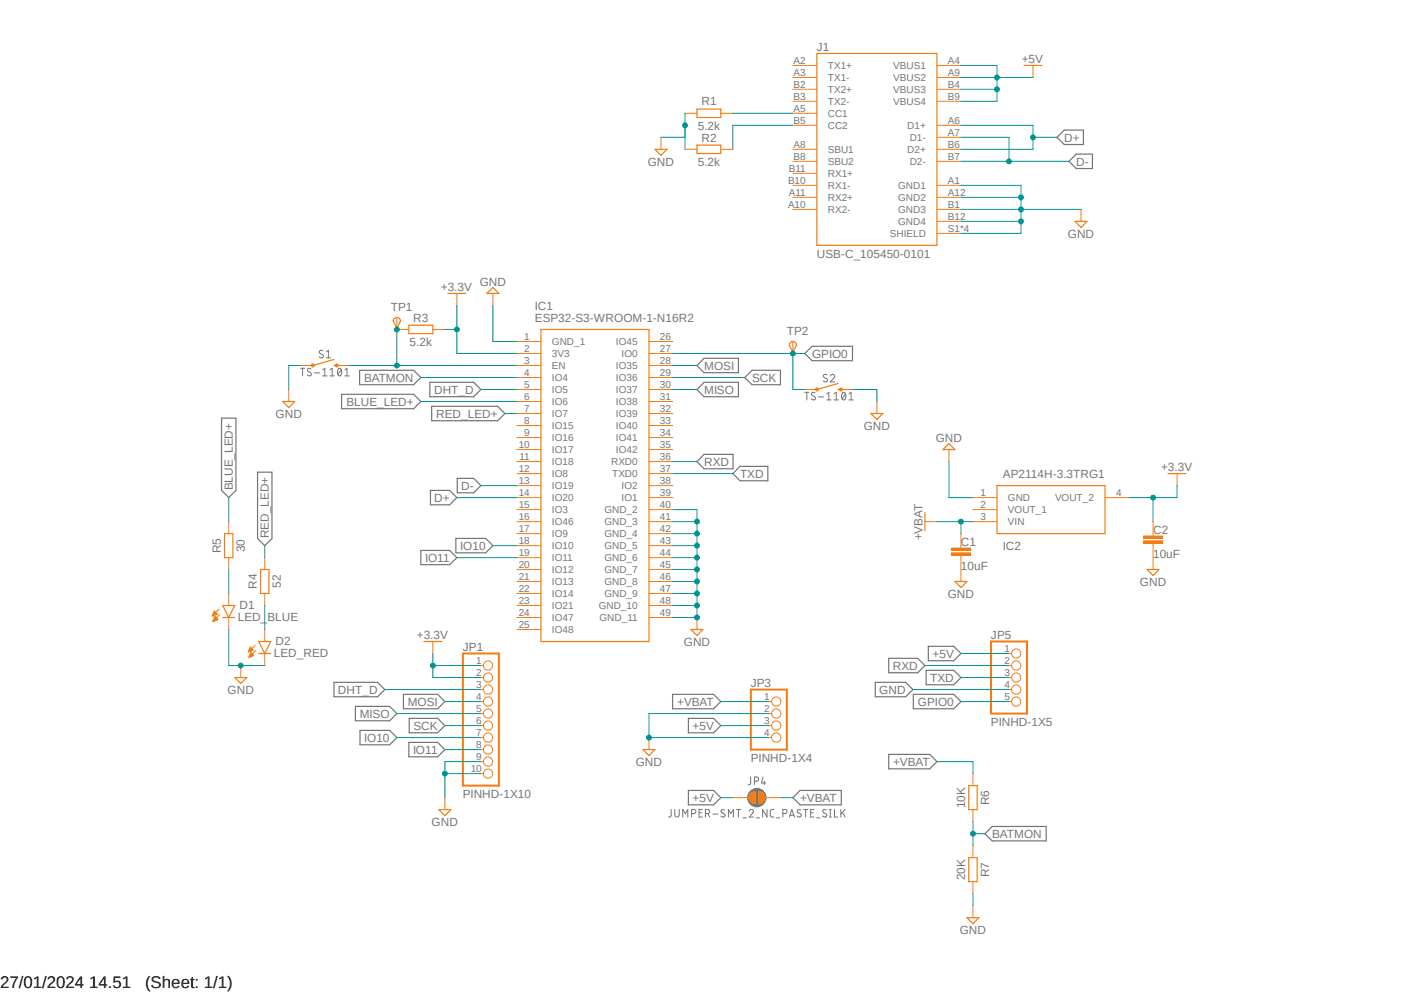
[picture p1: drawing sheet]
<svg xmlns="http://www.w3.org/2000/svg" width="297mm" height="210mm" viewBox="0 0 297 210" stroke-linecap="round" stroke-linejoin="round" font-family="sans-serif">
<path d="M44.2 6.6l208.7 191.6M252.9 6.6l-208.7 191.6" fill="none" stroke="#fff" stroke-width=".21"/>
<g fill="none" stroke="#757575" stroke-width=".21">
<path d="M63.6 77.9h.9M64 77.9v1.6M65.8 78l-.2-.1a.38 .38 0 0 0-.5 .1 .38 .38 0 0 0 .1 .6l.5 .2a.37 .37 0 0 1 .2 .4 .37 .37 0 0 1-.4 .3l-.5-.2M66.5 78.9h1.1M68.3 78.2l.4-.3v1.6M68.3 79.5h.9M68.3 74.2l-.6-.1a.38 .38 0 0 0 0 .7l.5 .2a.37 .37 0 0 1 .2 .4 .37 .37 0 0 1-.4 .3l-.5-.2M69 74.4l.5-.3v1.6M69 75.7h.9M69.8 79.5h.9M69.8 78.2l.5-.3v1.6M71.6 77.9h.2a.93 .93 0 0 1 0 1.6 1.02 1.02 0 0 1-.2-1.6z"/>
<path d="M72.2 78.2l-.7 1M72.9 79.5h1M72.9 78.2l.5-.3v1.6M175 79.3l-.6-.1a.38 .38 0 0 0 0 .6l.5 .3a.37 .37 0 0 1 .1 .4 .37 .37 0 0 1-.3 .3l-.5-.2M175.6 79.5a.46 .46 0 0 1 .7-.3 .46 .46 0 0 1 .1 .7l-.8 .9h1M170.2 83h.9M170.7 83v1.6M172.4 83.1l-.1-.1a.4 .4 0 0 0-.6 .1 .4 .4 0 0 0 .1 .6l.5 .2a.37 .37 0 0 1 .2 .4 .37 .37 0 0 1-.3 .3l-.6-.2M173.1 83.9h1.1M174.9 83.3l.4-.3v1.6M174.9 84.6h.9M176.4 84.6h1"/>
<path d="M176.4 83.3l.5-.3v1.6M178.3 83h.2a.93 .93 0 0 1 0 1.6 1.02 1.02 0 0 1-.2-1.6zM178.9 83.3l-.8 .9M179.6 84.6h.9M179.6 83.3l.4-.3v1.6M142 171.2v1.3a.4 .4 0 0 1-.6 .3M142.7 171.2v1.1a.47 .47 0 0 0 .5 .5 .47 .47 0 0 0 .5-.5v-1.1M144.4 172.8v-1.6l.6 .9 .5-.9v1.6M146.3 172.1h.5a.45 .45 0 0 0 .4-.4 .45 .45 0 0 0-.2-.5h-.7v1.6M147.9 171.9h.5M148.6 171.2h-.7v1.6h.7M149.2 172.1l.7-.1a.46 .46 0 0 0 .2-.5 .46 .46 0 0 0-.4-.3h-.5v1.6"/>
<path d="M149.8 172.1l.3 .7M150.8 172.2h1.1M153.3 171.3l-.2-.1a.39 .39 0 0 0-.4 .1 .39 .39 0 0 0-.1 .4l.7 .6v.3a.55 .55 0 0 1-.8 0M154.1 172.8v-1.6l.5 .9 .6-.9v1.6M155.8 171.2h.9M156.2 171.2v1.6M157.2 173h.7M158.5 171.5a.44 .44 0 0 1 .6-.3 .44 .44 0 0 1 .2 .7l-.8 .9h.9M158.8 164.3l-.1 1.5-.4 .1M159.6 165.2h.4a.45 .45 0 0 0 .5-.4 .45 .45 0 0 0-.5-.5h-.4v1.6M160 173h.7M161.4 164.3l-.3 1.3h.9"/>
<path d="M161.7 165.2v.7M162.3 171.2v1.6l-1-1.6v1.6M163.7 171.2h-.5l-.3 .3 .1 1.1 .7 .2M164.2 173h.7M165.6 172.1h.4a.46 .46 0 0 0 .5-.3 .46 .46 0 0 0-.2-.6h-.7v1.6M167 172.8l.5-1.6 .6 1.6M167.1 172.4h.8M169.4 171.3l-.6-.1a.38 .38 0 0 0 0 .7l.5 .2a.37 .37 0 0 1 .2 .4 .37 .37 0 0 1-.4 .3l-.5-.2M170 171.2h.9M170.4 171.2v1.6M171.5 171.9h.5M172.2 171.2h-.7v1.6h.7"/>
<path d="M172.8 173h.7M174.8 171.3l-.2-.1a.37 .37 0 0 0-.5 .2 .37 .37 0 0 0 .1 .5l.7 .4v.3a.6 .6 0 0 1-.9 0M175.5 172.8h.4M175.5 171.2h.4M175.6 171.2v1.6M176.5 171.2v1.6h.7M177.9 171.2v1.6M178.2 171.8l.6 1M178.8 171.2l-.9 1"/>
</g>
<circle cx="160.1" cy="168.7" r="1.94" fill="#757575"/>
<circle cx="160.1" cy="168.7" r="1.94" fill="none" stroke="#757575" stroke-width=".21"/>
<g fill="none" stroke="#757575" stroke-width=".25">
<path d="M223.6 29l1.5-1.5h4.1v3.1h-4.1zM226.1 34.1l1.6-1.5h3.4v3h-3.4zM76.1 78.3h11.4l1.5 1.5-1.5 1.6h-11.4zM148.9 75.8h7.3v3h-7.3l-1.5-1.5zM157.6 79.8l1.5-1.5h6v3.1h-6zM170.3 74.8l1.5-1.6h8.5v3.1h-8.5zM46.9 88.4h3v15.3l-1.5 1.5-1.5-1.5zM54.5 99.9h3v14l-1.5 1.5-1.5-1.5zM72.3 83.4h15.2l1.5 1.5-1.5 1.5h-15.2zM90.9 80.9h9.3l1.5 1.5-1.5 1.5h-9.3zM91.3 85.9h14l1.5 1.6-1.5 1.5h-14zM148.9 96.1h6.2v3h-6.2l-1.5-1.5z"/>
<path d="M148.9 80.9h7.3v3h-7.3l-1.5-1.5zM89 116.4h6.1l1.5 1.5-1.5 1.5h-6.1zM91.1 103.7h4l1.5 1.5-1.5 1.6h-4zM96.4 113.9h6.3l1.6 1.5-1.6 1.5h-6.3zM96.7 101.2h3.5l1.5 1.5-1.5 1.5h-3.5zM155 100.2l1.5-1.6h5.9v3.1h-5.9zM188 139.2h6.1l1.6 1.6-1.6 1.5h-6.1zM196.4 136.7h5.4l1.5 1.5-1.5 1.5h-5.4zM70.7 144.3h9.2l1.5 1.5-1.5 1.6h-9.2zM75.2 149.4h7.2l1.5 1.5-1.5 1.5h-7.2zM76.2 154.5h6.2l1.5 1.5-1.5 1.5h-6.2zM85.3 146.9h7.3l1.5 1.5-1.5 1.5h-7.3z"/>
<path d="M86.5 157h6.1l1.5 1.5-1.5 1.6h-6.1zM86.6 151.9h6l1.5 1.6-1.5 1.5h-6zM142.3 146.9h8.7l1.5 1.5-1.5 1.5h-8.7zM145.6 151.9h5.4l1.5 1.6-1.5 1.5h-5.4zM185.2 144.3h6.4l1.5 1.5-1.5 1.6h-6.4zM188 159.6h8.7l1.5 1.5-1.5 1.5h-8.7zM193.2 146.9h8.6l1.5 1.5-1.5 1.5h-8.6zM195.9 141.8h5.9l1.5 1.5-1.5 1.5h-5.9zM145.6 167.2h5.4l1.5 1.5-1.5 1.5h-5.4zM167.7 168.7l1.5-1.5h8.8v3h-8.8zM208.4 176.3l1.5-1.5h11.4v3h-11.4z"/>
</g>
<g fill="none" stroke="#f57c10" stroke-width=".25">
<path d="M216.6 13.8h3.8M138.6 31.6h2.5l-1.3 1.3zM147.4 23.1h5.1v1.7h-5.1zM147.4 30.7h5.1v1.8h-5.1zM227.4 46.8h2.6l-1.3 1.3zM70.6 77.3h.6M70.6 76l-4.4 1.3M94.7 62.1h3.9M104.3 60.8l1.2 1.3h-2.5zM114.4 69.7h22.9v66h-22.9zM199.5 95.1l1.2-1.3 1.3 1.3zM195.7 108.4v3.8"/>
<path d="M210.9 102.7h22.9v10.2h-22.9zM247.1 100.2h3.8M146.2 133.1h2.5l-1.3 1.3z"/>
</g>
<g fill="none" stroke="#f57c10" stroke-width=".21">
<path d="M218.5 13.8v2.6M139.8 29v2.6M144.9 24h2.5M144.9 31.6h2.5M152.5 24h2.5M152.5 31.6h2.5M228.7 44.3v2.5M96.6 62.1v2.5M104.3 62.1v2.5M109.3 72.2h5.1M109.3 74.8h5.1M109.3 77.3h5.1"/>
<path d="M109.3 79.8h5.1M137.3 72.2h5.1M137.3 74.8h5.1M137.3 77.3h5.1M137.3 79.8h5.1M109.3 82.4h5.1M109.3 84.9h5.1M109.3 87.5h5.1M109.3 90h5.1M109.3 92.5h5.1M109.3 95.1h5.1M109.3 97.6h5.1"/>
<path d="M137.3 82.4h5.1M137.3 84.9h5.1M137.3 87.5h5.1M137.3 90h5.1M137.3 92.5h5.1M137.3 95.1h5.1M137.3 97.6h5.1M200.7 95.1v2.5M109.3 100.2h5.1M109.3 102.7h5.1M109.3 105.2h5.1M109.3 107.8h5.1"/>
<path d="M109.3 110.3h5.1M109.3 112.9h5.1M109.3 115.4h5.1M109.3 117.9h5.1M137.3 100.2h5.1M137.3 102.7h5.1M137.3 105.2h5.1M137.3 107.8h5.1M137.3 110.3h5.1M137.3 112.9h5.1M137.3 115.4h5.1M137.3 117.9h5.1"/>
<path d="M195.7 110.3h2.5M205.8 105.2h5.1M205.8 107.8h5.1M205.8 110.3h5.1M233.8 105.2h5M249 100.2v2.5M109.3 120.4h5.1M109.3 123h5.1M109.3 125.5h5.1M109.3 128.1h5.1M109.3 130.6h5.1M109.3 133.1h5.1"/>
<path d="M137.3 120.4h5.1M137.3 123h5.1M137.3 125.5h5.1M137.3 128.1h5.1M137.3 130.6h5.1M147.4 130.6v2.5"/>
</g>
<path d="M66 77h.4v.5l-.2 .1-.2-.1-.2-.2z" fill-rule="evenodd" fill="#f57c10"/>
<path d="M66 77h.4v.5l-.2 .1-.2-.1-.2-.2z" fill="none" stroke="#f57c10" stroke-width=".21"/>
<path d="M71 77h.5v.5l-.3 .1-.2-.1-.1-.2z" fill-rule="evenodd" fill="#f57c10"/>
<path d="M63.6 77.3h2.6M71 77h.5v.5l-.3 .1-.2-.1-.1-.2zM71.2 77.3h2.6M83.9 69.7h2.6M91.6 69.7h2.5M61.1 82.4v2.5" fill="none" stroke="#f57c10" stroke-width=".21"/>
<path d="M86.5 68.8h5.1v1.8h-5.1zM59.8 84.9h2.6l-1.3 1.3z" fill="none" stroke="#f57c10" stroke-width=".25"/>
<path d="M201.3 116.9h4v.5h-4z" fill-rule="evenodd" fill="#f57c10"/>
<path d="M201.3 116.9h4v.5h-4z" fill="none" stroke="#f57c10" stroke-width=".21"/>
<path d="M201.3 115.9h4v.5h-4z" fill-rule="evenodd" fill="#f57c10"/>
<path d="M201.3 115.9h4v.5h-4zM203.3 112.9v3M203.3 117.4v3" fill="none" stroke="#f57c10" stroke-width=".21"/>
<path d="M241.9 114.4h4.1v.5h-4.1z" fill-rule="evenodd" fill="#f57c10"/>
<path d="M241.9 114.4h4.1v.5h-4.1z" fill="none" stroke="#f57c10" stroke-width=".21"/>
<path d="M241.9 113.4h4.1v.5h-4.1z" fill-rule="evenodd" fill="#f57c10"/>
<g fill="none" stroke="#f57c10" stroke-width=".21">
<path d="M167.7 13.8h5.1M167.7 16.4h5.1M167.7 18.9h5.1M198.2 13.8h5.1M198.2 16.4h5.1M198.2 18.9h5.1M167.7 39.2h5.1M167.7 24h5.1M167.7 26.5h5.1M167.7 31.6h5.1M167.7 21.4h5.1M167.7 34.1h5.1"/>
<path d="M167.7 36.7h5.1M198.2 39.2h5.1M198.2 26.5h5.1M198.2 29h5.1M198.2 31.6h5.1M198.2 21.4h5.1M198.2 34.1h5.1M167.7 44.3h5.1M167.7 41.7h5.1M198.2 44.3h5.1M198.2 41.7h5.1M198.2 46.8h5.1"/>
<path d="M198.2 49.4h5.1M241.9 113.4h4.1v.5h-4.1zM243.9 110.3v3.1M243.9 114.9v5.5M46.4 128.8l-1.4 1.4M46.5 130l-1.4 1.4M48.4 125.5v2.6M48.4 130.6v2.5M91.6 135.7v2.5M203.3 120.4v2.6M213.4 138.2h.6M137.3 156v2.5"/>
<path d="M162.6 148.4h.6M162.6 150.9h.6M162.6 153.5h.6M162.6 156h.6M213.4 148.4h.6M213.4 140.8h.6M213.4 143.3h.6M213.4 145.8h.6M94.1 168.7v2.5"/>
<circle cx="215" cy="138.2" r=".98"/>
<circle cx="164.2" cy="156" r=".98"/>
<circle cx="164.2" cy="153.5" r=".98"/>
<circle cx="164.2" cy="150.9" r=".98"/>
<circle cx="164.2" cy="148.4" r=".98"/>
<circle cx="215" cy="148.4" r=".98"/>
<circle cx="215" cy="140.8" r=".98"/>
<circle cx="215" cy="145.8" r=".98"/>
<circle cx="215" cy="143.3" r=".98"/>
</g>
<path d="M172.8 11.3h25.4v40.6h-25.4zM47.1 128.1h2.6l-1.3 2.5zM47.1 130.6h2.6M89.7 135.7h3.8M202 123h2.6l-1.3 1.2zM242.7 120.4h2.5l-1.3 1.3zM136 158.5h2.6l-1.3 1.3zM92.8 171.2h2.6l-1.3 1.3z" fill="none" stroke="#f57c10" stroke-width=".25"/>
<path d="M209.6 135.7h7.7v15.2h-7.7zM158.8 145.8h7.7v12.7h-7.7z" fill="none" stroke="#f57c10" stroke-width=".42"/>
<path d="M45.3 129.2l.7 .7-1 .4h-.1z" fill-rule="evenodd" fill="#f57c10"/>
<path d="M45.3 129.2l.7 .7-1 .4h-.1z" fill="none" stroke="#f57c10" stroke-width=".21"/>
<path d="M45.5 130.3l.6 .7-1 .5-.1-.1z" fill-rule="evenodd" fill="#f57c10"/>
<path d="M45.5 130.3l.6 .7-1 .5-.1-.1zM54 136.4l-1.4 1.4M54.1 137.6l-1.4 1.4M56 133.1v2.6M56 138.2v2.6" fill="none" stroke="#f57c10" stroke-width=".21"/>
<path d="M54.7 135.7h2.6l-1.3 2.5zM54.7 138.2h2.6" fill="none" stroke="#f57c10" stroke-width=".25"/>
<path d="M53 136.8l.6 .7-1 .4z" fill-rule="evenodd" fill="#f57c10"/>
<path d="M53 136.8l.6 .7-1 .4z" fill="none" stroke="#f57c10" stroke-width=".21"/>
<path d="M53.1 138l.6 .6-1 .5z" fill-rule="evenodd" fill="#f57c10"/>
<path d="M48.4 110.3v2.6M48.4 117.9v2.5M56 117.9v2.5M53.1 138l.6 .6-1 .5zM56 125.5v2.6M50.9 140.8v2.5" fill="none" stroke="#f57c10" stroke-width=".21"/>
<path d="M177.2 82.4h.7M177.2 81.1l-4.4 1.3M47.5 112.9h1.8v5h-1.8zM55.1 120.4h1.8v5.1h-1.8zM49.7 143.3h2.5l-1.3 1.3z" fill="none" stroke="#f57c10" stroke-width=".25"/>
<path d="M172.6 82.1h.5v.5l-.3 .1-.2-.1-.1-.2z" fill-rule="evenodd" fill="#f57c10"/>
<path d="M172.6 82.1h.5v.5l-.3 .1-.2-.1-.1-.2z" fill="none" stroke="#f57c10" stroke-width=".21"/>
<path d="M177.7 82.1h.4v.5l-.2 .1-.2-.1-.2-.2z" fill-rule="evenodd" fill="#f57c10"/>
<g fill="none" stroke="#f57c10" stroke-width=".21">
<path d="M83.9 67.1v2.6M167.7 72.2v2.6M170.3 82.4h2.5M177.7 82.1h.4v.5l-.2 .1-.2-.1-.2-.2zM177.9 82.4h2.5M185.5 84.9v2.6M101.7 140.8h.6M101.7 143.3h.6M101.7 145.8h.6M101.7 148.4h.6M101.7 150.9h.6M101.7 153.5h.6"/>
<path d="M101.7 156h.6M101.7 158.5h.6M101.7 161.1h.6M101.7 163.6h.6"/>
<circle cx="103.2" cy="150.9" r=".98"/>
<circle cx="103.2" cy="140.8" r=".98"/>
<circle cx="103.2" cy="143.3" r=".98"/>
<circle cx="103.2" cy="145.8" r=".98"/>
<circle cx="103.2" cy="158.5" r=".98"/>
<circle cx="103.2" cy="148.4" r=".98"/>
<circle cx="103.2" cy="156" r=".98"/>
<circle cx="103.2" cy="153.5" r=".98"/>
<circle cx="103.2" cy="163.6" r=".98"/>
<circle cx="103.2" cy="161.1" r=".98"/>
</g>
<path d="M83.4 67.4a.77 .77 0 0 1 .8-.2 .77 .77 0 0 1 .5 .7l-.8 1.5-.7-1.5zM167.2 72.4a.74 .74 0 0 1 .8-.1 .74 .74 0 0 1 .5 .7l-.8 1.5-.7-1.5zM184.2 87.5h2.6l-1.3 1.2z" fill="none" stroke="#f57c10" stroke-width=".25"/>
<path d="M97.9 138.2h7.6v28h-7.6z" fill="none" stroke="#f57c10" stroke-width=".42"/>
<path d="M160.5 167.4a1.27 1.27 0 0 1 1.3 1.3 1.27 1.27 0 0 1-1.3 1.3z" fill-rule="evenodd" fill="#f57c10"/>
<path d="M160.5 167.4a1.27 1.27 0 0 1 1.3 1.3 1.27 1.27 0 0 1-1.3 1.3z" fill="none" stroke="#f57c10" stroke-width=".21"/>
<path d="M158.8 167.8l.9-.4v2.6a1.25 1.25 0 0 1-1.2-.8 1.25 1.25 0 0 1 .3-1.4z" fill-rule="evenodd" fill="#f57c10"/>
<path d="M155 168.7h3.5M158.8 167.8l.9-.4v2.6a1.25 1.25 0 0 1-1.2-.8 1.25 1.25 0 0 1 .3-1.4zM161.8 168.7h3.4M205.8 163.6v2.6M205.8 171.2v2.6M205.8 178.9v2.5M205.8 186.5v2.5M205.8 191.6v2.5" fill="none" stroke="#f57c10" stroke-width=".21"/>
<path d="M204.9 166.2h1.8v5h-1.8zM204.6 194.1h2.5l-1.3 1.3zM204.9 181.4h1.8v5.1h-1.8z" fill="none" stroke="#f57c10" stroke-width=".25"/>
<path d="M203.3 26.5h15.2v5.1h-15.2" fill="none" stroke="#009292" stroke-width=".21"/>
<circle cx="218.5" cy="29" r=".51" fill="#009292"/>
<g fill="none" stroke="#009292" stroke-width=".21">
<path d="M203.3 29h10.1v5.1M203.3 34.1h22.8M218.5 29h5.1M96.6 105.2h12.7"/>
<circle cx="218.5" cy="29" r=".51"/>
</g>
<circle cx="213.4" cy="34.1" r=".51" fill="#009292"/>
<g fill="none" stroke="#009292" stroke-width=".21">
<path d="M203.3 39.2h12.7v7.6h-12.7M203.3 41.7h12.7M101.7 102.7h7.6"/>
<circle cx="213.4" cy="34.1" r=".51"/>
</g>
<circle cx="216" cy="41.7" r=".51" fill="#009292"/>
<g fill="none" stroke="#009292" stroke-width=".21">
<path d="M203.3 44.3h12.7"/>
<circle cx="216" cy="41.7" r=".51"/>
</g>
<circle cx="216" cy="44.3" r=".51" fill="#009292"/>
<g fill="none" stroke="#009292" stroke-width=".21">
<path d="M216 44.3h12.7M216 46.8v2.6h-12.7"/>
<circle cx="216" cy="44.3" r=".51"/>
</g>
<circle cx="216" cy="46.8" r=".51" fill="#009292"/>
<g fill="none" stroke="#009292" stroke-width=".21">
<path d="M144.9 24v7.6"/>
<circle cx="216" cy="46.8" r=".51"/>
</g>
<circle cx="144.9" cy="26.5" r=".51" fill="#009292"/>
<g fill="none" stroke="#009292" stroke-width=".21">
<path d="M144.9 26.5v2.5h-5.1M142.4 107.8h5v22.8h-5M142.4 117.9h5M142.4 115.4h5M142.4 112.9h5M142.4 110.3h5M142.4 128.1h5M142.4 125.5h5M142.4 123h5M142.4 120.4h5"/>
<circle cx="144.9" cy="26.5" r=".51"/>
</g>
<circle cx="147.4" cy="110.3" r=".51" fill="#009292"/>
<circle cx="147.4" cy="110.3" r=".51" fill="none" stroke="#009292" stroke-width=".21"/>
<circle cx="147.4" cy="112.9" r=".51" fill="#009292"/>
<circle cx="147.4" cy="112.9" r=".51" fill="none" stroke="#009292" stroke-width=".21"/>
<circle cx="147.4" cy="115.4" r=".51" fill="#009292"/>
<circle cx="147.4" cy="115.4" r=".51" fill="none" stroke="#009292" stroke-width=".21"/>
<circle cx="147.4" cy="117.9" r=".51" fill="#009292"/>
<circle cx="147.4" cy="117.9" r=".51" fill="none" stroke="#009292" stroke-width=".21"/>
<circle cx="147.4" cy="120.4" r=".51" fill="#009292"/>
<circle cx="147.4" cy="120.4" r=".51" fill="none" stroke="#009292" stroke-width=".21"/>
<circle cx="147.4" cy="123" r=".51" fill="#009292"/>
<circle cx="147.4" cy="123" r=".51" fill="none" stroke="#009292" stroke-width=".21"/>
<circle cx="147.4" cy="125.5" r=".51" fill="#009292"/>
<circle cx="147.4" cy="125.5" r=".51" fill="none" stroke="#009292" stroke-width=".21"/>
<circle cx="147.4" cy="128.1" r=".51" fill="#009292"/>
<circle cx="147.4" cy="128.1" r=".51" fill="none" stroke="#009292" stroke-width=".21"/>
<circle cx="147.4" cy="130.6" r=".51" fill="#009292"/>
<g fill="none" stroke="#009292" stroke-width=".21">
<path d="M63.6 77.3h-2.5v5.1M104.3 64.6v7.6h5M200.7 97.6v7.6h5.1M162.6 150.9h-25.3v5.1h25.3M193.1 145.8h20.3"/>
<circle cx="147.4" cy="130.6" r=".51"/>
</g>
<circle cx="137.3" cy="156" r=".51" fill="#009292"/>
<g fill="none" stroke="#009292" stroke-width=".21">
<path d="M94.1 163.6h7.6M101.7 161.1h-7.6v7.6"/>
<circle cx="137.3" cy="156" r=".51"/>
</g>
<circle cx="94.1" cy="163.6" r=".51" fill="#009292"/>
<g fill="none" stroke="#009292" stroke-width=".21">
<path d="M48.4 133.1v7.7h7.6"/>
<circle cx="94.1" cy="163.6" r=".51"/>
</g>
<circle cx="50.9" cy="140.8" r=".51" fill="#009292"/>
<g fill="none" stroke="#009292" stroke-width=".21">
<path d="M203.3 13.8h7.6v7.6h-7.6M203.3 18.9h7.6M180.4 82.4h5.1v2.5M205.8 189v2.6"/>
<circle cx="50.9" cy="140.8" r=".51"/>
</g>
<circle cx="210.9" cy="18.9" r=".51" fill="#009292"/>
<g fill="none" stroke="#009292" stroke-width=".21">
<path d="M203.3 16.4h7.6"/>
<circle cx="210.9" cy="18.9" r=".51"/>
</g>
<circle cx="210.9" cy="16.4" r=".51" fill="#009292"/>
<g fill="none" stroke="#009292" stroke-width=".21">
<path d="M210.9 16.4h7.6M155 24h12.7M167.7 26.5h-12.7v5.1M243.9 105.2v5.1M249 102.7v2.5h-10.2M203.3 138.2h10.1M152.5 153.5h10.1M152.5 168.7h2.5"/>
<circle cx="210.9" cy="16.4" r=".51"/>
</g>
<circle cx="243.9" cy="105.2" r=".51" fill="#009292"/>
<g fill="none" stroke="#009292" stroke-width=".21">
<path d="M94.1 69.7h2.5M96.6 64.6v10.2h12.7"/>
<circle cx="243.9" cy="105.2" r=".51"/>
</g>
<circle cx="96.6" cy="69.7" r=".51" fill="#009292"/>
<g fill="none" stroke="#009292" stroke-width=".21">
<path d="M91.6 138.2v5.1h10.1M91.6 140.8h10.1"/>
<circle cx="96.6" cy="69.7" r=".51"/>
</g>
<circle cx="91.6" cy="140.8" r=".51" fill="#009292"/>
<g fill="none" stroke="#009292" stroke-width=".21">
<path d="M142.4 74.8h27.9M167.7 74.8v7.6h2.6M142.4 97.6h5M142.4 100.2h12.6M195.7 140.8h17.7M203.3 143.3h10.1M203.3 148.4h10.1"/>
<circle cx="91.6" cy="140.8" r=".51"/>
</g>
<circle cx="167.7" cy="74.8" r=".51" fill="#009292"/>
<g fill="none" stroke="#009292" stroke-width=".21">
<path d="M73.8 77.3h35.5M83.9 69.7v7.6"/>
<circle cx="167.7" cy="74.8" r=".51"/>
</g>
<circle cx="83.9" cy="77.3" r=".51" fill="#009292"/>
<circle cx="83.9" cy="77.3" r=".51" fill="none" stroke="#009292" stroke-width=".21"/>
<circle cx="83.9" cy="69.7" r=".51" fill="#009292"/>
<g fill="none" stroke="#009292" stroke-width=".21">
<path d="M198.2 110.3h7.6M203.3 110.3v2.6M152.5 148.4h10.1"/>
<circle cx="83.9" cy="69.7" r=".51"/>
</g>
<circle cx="203.3" cy="110.3" r=".51" fill="#009292"/>
<g fill="none" stroke="#009292" stroke-width=".21">
<path d="M142.4 77.3h5M142.4 79.8h15.2M89 84.9h20.3M101.7 82.4h7.6M106.8 87.5h2.5M142.4 82.4h5M48.4 105.2v5.1M56 115.4v2.5M96.6 117.9h12.7M104.3 115.4h5M48.4 120.4v5.1M56 128.1v5"/>
<path d="M81.4 145.8h20.3M83.9 156h17.8M83.9 150.9h17.8M94.1 158.5h7.6M94.1 148.4h7.6M94.1 153.5h7.6M165.2 168.7h2.5M198.2 161.1h7.6v2.5M205.8 173.8v5.1"/>
<circle cx="203.3" cy="110.3" r=".51"/>
</g>
<circle cx="205.8" cy="176.3" r=".51" fill="#009292"/>
<g fill="none" stroke="#009292" stroke-width=".21">
<path d="M89 79.8h20.3M205.8 176.3h2.6"/>
<circle cx="205.8" cy="176.3" r=".51"/>
</g>
<g font-size="3.6">
<text x="0" y="208.9">27/01/2024 14.51</text>
<text x="30.7" y="208.9">(Sheet: 1/1)</text>
</g>
<g font-size="2.5" fill="#757575">
<text x="172.8" y="10.8">J1</text>
<text x="216.2" y="13.3">+5V</text>
<text x="148.4" y="22.3">R1</text>
<text x="147.6" y="27.4">5.2k</text>
<text x="148.4" y="29.9">R2</text>
<text x="225.1" y="29.9">D+</text>
<text x="137" y="35">GND</text>
<text x="147.6" y="35">5.2k</text>
<text x="227.7" y="35">D-</text>
<text x="225.9" y="50.3">GND</text>
<text x="172.8" y="54.5">USB-C_105450-0101</text>
<text x="82.7" y="65.9">TP1</text>
<text x="93.3" y="61.6">+3.3V</text>
<text x="101.5" y="60.4">GND</text>
<text x="113.2" y="65.5">IC1</text>
<text x="87.4" y="68">R3</text>
<text x="113.2" y="68">ESP32-S3-WROOM-1-N16R2</text>
<text x="166.5" y="71">TP2</text>
<text x="86.7" y="73.1">5.2k</text>
<text x="171.8" y="75.7">GPIO0</text>
<text x="77" y="80.7">BATMON</text>
<text x="91.8" y="83.3">DHT_D</text>
<text x="149" y="78.2">MOSI</text>
<text x="149" y="83.3">MISO</text>
<text x="159.1" y="80.7">SCK</text>
<text x="58.3" y="88.4">GND</text>
<text x="73.3" y="85.8">BLUE_LED+</text>
<text x="92.3" y="88.4">RED_LED+</text>
<text x="182.7" y="90.9">GND</text>
<text x="198" y="93.4">GND</text>
<text x="149" y="98.5">RXD</text>
<text x="156.5" y="101.1">TXD</text>
<text x="212.2" y="101.1">AP2114H-3.3TRG1</text>
<text x="245.6" y="99.7">+3.3V</text>
<text x="49.3" y="103.7" transform="rotate(-90 49.3 103.7)">BLUE_LED+</text>
<text x="91.9" y="106.1">D+</text>
<text x="97.5" y="103.6">D-</text>
<text x="56.9" y="113.9" transform="rotate(-90 56.9 113.9)">RED_LED+</text>
<text x="243.9" y="112.9">C2</text>
<text x="46.7" y="117" transform="rotate(-90 46.7 117)">R5</text>
<text x="51.8" y="116.8" transform="rotate(-90 51.8 116.8)">30</text>
<text x="89.9" y="118.8">IO11</text>
<text x="97.4" y="116.3">IO10</text>
<text x="195.2" y="114.3" transform="rotate(-90 195.2 114.3)">+VBAT</text>
<text x="203.3" y="115.4">C1</text>
<text x="212.2" y="116.3">IC2</text>
<text x="243.9" y="117.9">10uF</text>
<text x="54.4" y="124.6" transform="rotate(-90 54.4 124.6)">R4</text>
<text x="59.4" y="124.4" transform="rotate(-90 59.4 124.4)">52</text>
<text x="203.3" y="120.5">10uF</text>
<text x="241.1" y="123.9">GND</text>
<text x="50.3" y="131.4">LED_BLUE</text>
<text x="50.7" y="128.8">D1</text>
<text x="200.5" y="126.4">GND</text>
<text x="58.3" y="136.4">D2</text>
<text x="88.2" y="135.2">+3.3V</text>
<text x="97.9" y="137.6">JP1</text>
<text x="144.7" y="136.6">GND</text>
<text x="209.6" y="135">JP5</text>
<text x="57.9" y="139">LED_RED</text>
<text x="188.9" y="141.6">RXD</text>
<text x="197.3" y="139.1">+5V</text>
<text x="48.1" y="146.7">GND</text>
<text x="71.5" y="146.7">DHT_D</text>
<text x="86.3" y="149.3">MOSI</text>
<text x="143.3" y="149.3">+VBAT</text>
<text x="158.8" y="145.2">JP3</text>
<text x="186" y="146.7">GND</text>
<text x="194.2" y="149.3">GPIO0</text>
<text x="196.8" y="144.2">TXD</text>
<text x="76.1" y="151.8">MISO</text>
<text x="87.5" y="154.3">SCK</text>
<text x="146.5" y="154.3">+5V</text>
<text x="209.6" y="153.5">PINHD-1X5</text>
<text x="77" y="156.9">IO10</text>
<text x="87.4" y="159.4">IO11</text>
<text x="134.5" y="162">GND</text>
<text x="158.8" y="161.1">PINHD-1X4</text>
<text x="188.9" y="162">+VBAT</text>
<text x="97.9" y="168.7">PINHD-1X10</text>
<text x="146.5" y="169.6">+5V</text>
<text x="169.3" y="169.6">+VBAT</text>
<text x="204.2" y="170.9" transform="rotate(-90 204.2 170.9)">10K</text>
<text x="209.3" y="170.3" transform="rotate(-90 209.3 170.3)">R6</text>
<text x="91.3" y="174.7">GND</text>
<text x="209.9" y="177.2">BATMON</text>
<text x="209.3" y="185.5" transform="rotate(-90 209.3 185.5)">R7</text>
<text x="204.2" y="186.2" transform="rotate(-90 204.2 186.2)">20K</text>
<text x="203" y="197.5">GND</text>
</g>
<g font-size="2.1" fill="#757575">
<text x="167.9" y="13.5">A2</text>
<text x="167.9" y="16">A3</text>
<text x="175.1" y="14.6">TX1+</text>
<text x="175.1" y="17.1">TX1-</text>
<text x="189" y="14.6">VBUS1</text>
<text x="189" y="17.1">VBUS2</text>
<text x="200.5" y="13.5">A4</text>
<text x="200.5" y="16">A9</text>
<text x="167.9" y="23.6">A5</text>
<text x="167.9" y="18.5">B2</text>
<text x="167.9" y="21.1">B3</text>
<text x="175.1" y="19.7">TX2+</text>
<text x="175.1" y="22.2">TX2-</text>
<text x="189" y="19.7">VBUS3</text>
<text x="189" y="22.2">VBUS4</text>
<text x="200.5" y="18.5">B4</text>
<text x="200.5" y="21.1">B9</text>
<text x="167.9" y="26.2">B5</text>
<text x="175.1" y="24.7">CC1</text>
<text x="175.1" y="27.3">CC2</text>
<text x="191.9" y="27.3">D1+</text>
<text x="192.4" y="29.8">D1-</text>
<text x="200.5" y="26.2">A6</text>
<text x="200.5" y="28.7">A7</text>
<text x="167.9" y="31.2">A8</text>
<text x="167.9" y="33.8">B8</text>
<text x="175.1" y="32.3">SBU1</text>
<text x="175.1" y="34.9">SBU2</text>
<text x="191.9" y="32.3">D2+</text>
<text x="192.4" y="34.9">D2-</text>
<text x="200.5" y="31.2">B6</text>
<text x="200.5" y="33.8">B7</text>
<text x="166.7" y="38.9">B10</text>
<text x="166.9" y="41.4">A11</text>
<text x="166.9" y="36.3">B11</text>
<text x="175.1" y="37.4">RX1+</text>
<text x="175.1" y="40">RX1-</text>
<text x="190" y="40">GND1</text>
<text x="200.5" y="38.9">A1</text>
<text x="200.5" y="41.4">A12</text>
<text x="166.7" y="43.9">A10</text>
<text x="175.1" y="45">RX2-</text>
<text x="175.1" y="42.5">RX2+</text>
<text x="190" y="42.5">GND2</text>
<text x="190" y="45">GND3</text>
<text x="190" y="47.6">GND4</text>
<text x="200.5" y="43.9">B1</text>
<text x="200.5" y="46.5">B12</text>
<text x="188.3" y="50.1">SHIELD</text>
<text x="200.5" y="49">S1*4</text>
<text x="110.9" y="71.9">1</text>
<text x="139.6" y="71.9">26</text>
<text x="110.9" y="74.4">2</text>
<text x="110.9" y="77">3</text>
<text x="116.8" y="73">GND_1</text>
<text x="116.8" y="75.5">3V3</text>
<text x="130.3" y="73">IO45</text>
<text x="131.5" y="75.5">IO0</text>
<text x="139.6" y="74.4">27</text>
<text x="139.6" y="77">28</text>
<text x="110.9" y="79.5">4</text>
<text x="110.9" y="82">5</text>
<text x="116.8" y="78.1">EN</text>
<text x="116.8" y="80.6">IO4</text>
<text x="116.8" y="83.1">IO5</text>
<text x="130.3" y="78.1">IO35</text>
<text x="130.3" y="80.6">IO36</text>
<text x="130.3" y="83.1">IO37</text>
<text x="139.6" y="79.5">29</text>
<text x="139.6" y="82">30</text>
<text x="110.9" y="84.5">6</text>
<text x="110.9" y="87.1">7</text>
<text x="110.9" y="89.6">8</text>
<text x="116.8" y="85.7">IO6</text>
<text x="116.8" y="88.2">IO7</text>
<text x="130.3" y="85.7">IO38</text>
<text x="130.3" y="88.2">IO39</text>
<text x="139.6" y="84.5">31</text>
<text x="139.6" y="87.1">32</text>
<text x="139.6" y="89.6">33</text>
<text x="109.7" y="94.7">10</text>
<text x="110.9" y="92.2">9</text>
<text x="116.8" y="90.8">IO15</text>
<text x="116.8" y="93.3">IO16</text>
<text x="116.8" y="95.8">IO17</text>
<text x="130.3" y="90.8">IO40</text>
<text x="130.3" y="93.3">IO41</text>
<text x="130.3" y="95.8">IO42</text>
<text x="139.6" y="92.2">34</text>
<text x="139.6" y="94.7">35</text>
<text x="109.7" y="99.8">12</text>
<text x="109.9" y="97.2">11</text>
<text x="116.8" y="98.4">IO18</text>
<text x="116.8" y="100.9">IO8</text>
<text x="129.3" y="98.4">RXD0</text>
<text x="129.5" y="100.9">TXD0</text>
<text x="139.6" y="97.2">36</text>
<text x="139.6" y="99.8">37</text>
<text x="109.7" y="102.3">13</text>
<text x="109.7" y="104.9">14</text>
<text x="109.7" y="107.4">15</text>
<text x="116.8" y="103.5">IO19</text>
<text x="116.8" y="106">IO20</text>
<text x="131.5" y="103.5">IO2</text>
<text x="131.5" y="106">IO1</text>
<text x="139.6" y="102.3">38</text>
<text x="139.6" y="104.9">39</text>
<text x="139.6" y="107.4">40</text>
<text x="207.4" y="104.9">1</text>
<text x="207.4" y="107.4">2</text>
<text x="213.2" y="106">GND</text>
<text x="223.2" y="106">VOUT_2</text>
<text x="236.1" y="104.9">4</text>
<text x="109.7" y="109.9">16</text>
<text x="109.7" y="112.5">17</text>
<text x="116.8" y="108.5">IO3</text>
<text x="116.8" y="111.1">IO46</text>
<text x="116.8" y="113.6">IO9</text>
<text x="127.8" y="108.5">GND_2</text>
<text x="127.8" y="111.1">GND_3</text>
<text x="127.8" y="113.6">GND_4</text>
<text x="139.6" y="109.9">41</text>
<text x="139.6" y="112.5">42</text>
<text x="207.4" y="109.9">3</text>
<text x="213.2" y="108.5">VOUT_1</text>
<text x="213.2" y="111.1">VIN</text>
<text x="109.7" y="115">18</text>
<text x="109.7" y="117.6">19</text>
<text x="116.8" y="116.2">IO10</text>
<text x="116.8" y="118.7">IO11</text>
<text x="127.8" y="116.2">GND_5</text>
<text x="127.8" y="118.7">GND_6</text>
<text x="139.6" y="115">43</text>
<text x="139.6" y="117.6">44</text>
<text x="109.7" y="120.1">20</text>
<text x="109.7" y="122.6">21</text>
<text x="109.7" y="125.2">22</text>
<text x="116.8" y="121.2">IO12</text>
<text x="116.8" y="123.7">IO13</text>
<text x="127.8" y="121.2">GND_7</text>
<text x="127.8" y="123.7">GND_8</text>
<text x="139.6" y="120.1">45</text>
<text x="139.6" y="122.6">46</text>
<text x="139.6" y="125.2">47</text>
<text x="109.7" y="127.7">23</text>
<text x="109.7" y="130.3">24</text>
<text x="116.8" y="126.3">IO14</text>
<text x="116.8" y="128.8">IO21</text>
<text x="116.8" y="131.4">IO47</text>
<text x="126.7" y="128.8">GND_10</text>
<text x="126.8" y="131.4">GND_11</text>
<text x="127.8" y="126.3">GND_9</text>
<text x="139.6" y="127.7">48</text>
<text x="139.6" y="130.3">49</text>
<text x="109.7" y="132.8">25</text>
<text x="116.8" y="133.9">IO48</text>
<text x="212.5" y="137.9">1</text>
<text x="100.8" y="140.4">1</text>
<text x="100.8" y="143">2</text>
<text x="212.5" y="140.4">2</text>
<text x="212.5" y="143">3</text>
<text x="100.8" y="145.5">3</text>
<text x="100.8" y="148">4</text>
<text x="161.7" y="148">1</text>
<text x="212.5" y="145.5">4</text>
<text x="212.5" y="148">5</text>
<text x="100.8" y="150.6">5</text>
<text x="100.8" y="153.1">6</text>
<text x="100.8" y="155.7">7</text>
<text x="161.7" y="150.6">2</text>
<text x="161.7" y="153.1">3</text>
<text x="161.7" y="155.7">4</text>
<text x="100.8" y="158.2">8</text>
<text x="100.8" y="160.7">9</text>
<text x="99.6" y="163.3">10</text>
</g>
</svg>
